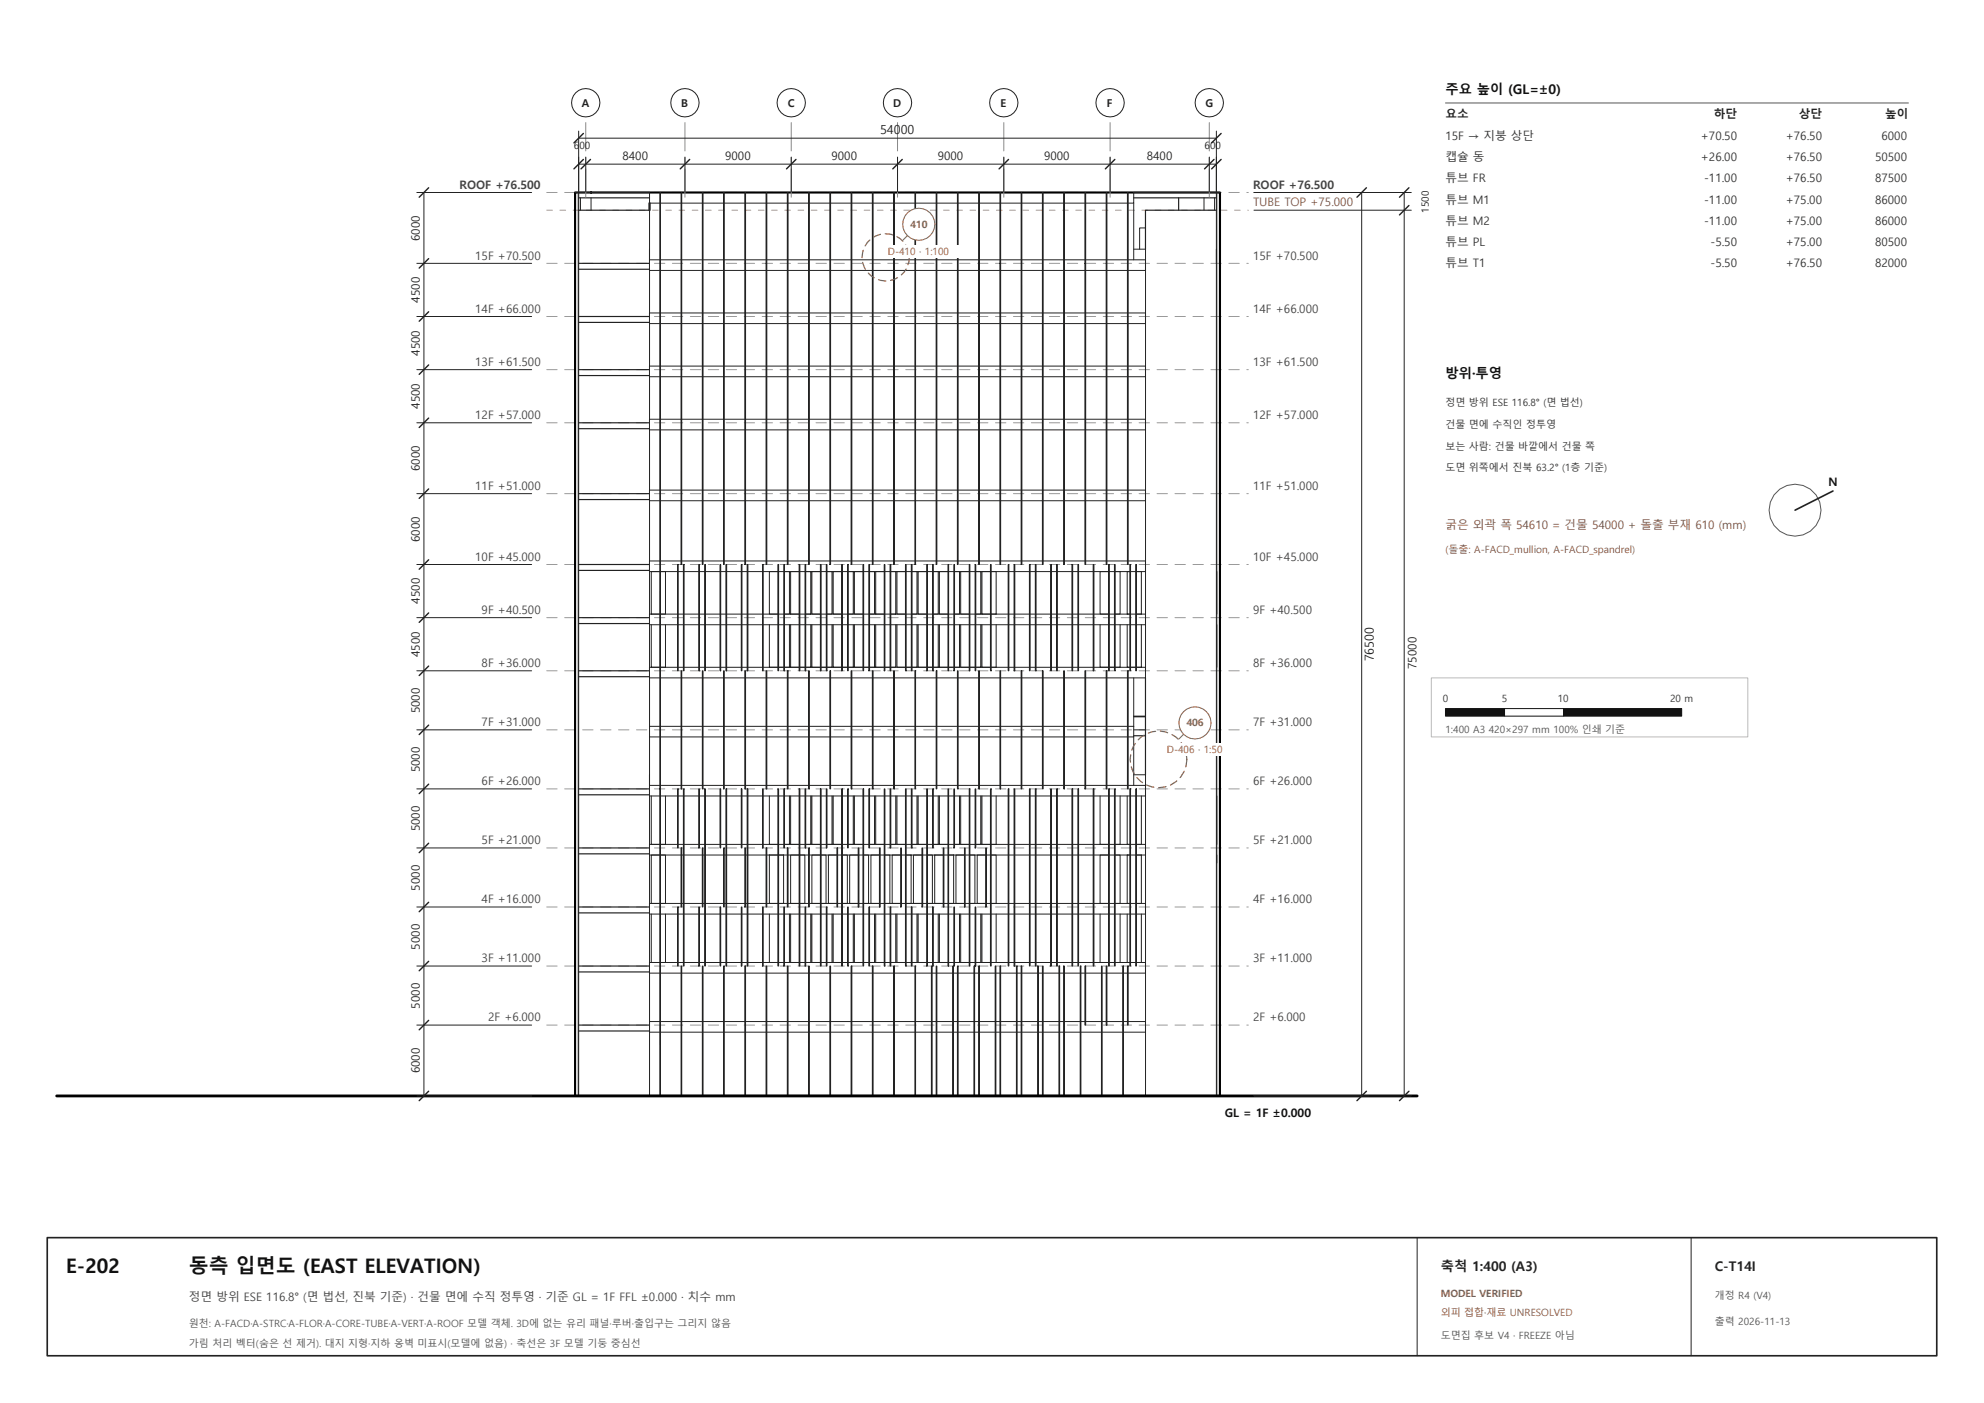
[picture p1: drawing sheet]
<svg xmlns="http://www.w3.org/2000/svg" width="420mm" height="297mm" viewBox="0 0 420 297" stroke-linecap="round" stroke-linejoin="round" font-family="sans-serif">
<g fill="none" stroke="#999" stroke-width=".21" stroke-dasharray="2.2 1.6">
<path d="M115.7 55.7h148.6M115.7 40.8h148.6M115.7 78.3h148.6M115.7 67h148.6M115.7 89.5h148.6M115.7 119.5h148.6M115.7 104.5h148.6M115.7 130.7h148.6M115.7 154.5h148.6M115.7 142h148.6M115.7 179.5h148.6M115.7 167h148.6"/>
<path d="M115.7 192h148.6M115.7 217h148.6M115.7 204.5h148.6"/>
</g>
<path d="M115.7 44.5h148.6" fill="none" stroke="#b88" stroke-width=".21" stroke-dasharray="1.2 1.6"/>
<path d="M121.7 40.8h136.6l-.1 191.2h-136.5zM137.5 43v1.5" fill="none" stroke="#000" stroke-width=".45"/>
<g fill="none" stroke="#222" stroke-width=".25">
<path d="M122.5 57h15M122.5 55.7h15M122.5 44.5h15M122.5 41.9h15M122.5 40.8h15M240 41.9h17.5M240 40.8h17.5M249.5 41.9v2.6M257.5 44.5h-15v8.2M122.5 79.5h15M122.5 78.3h15M122.5 68.3h15"/>
<path d="M122.5 67h15M122.5 89.5h15M122.5 90.7h15M122.5 119.5h15M122.5 105.8h15M122.5 104.5h15M122.5 120.8h15M122.5 132h15M122.5 130.7h15M122.5 143.2h15M122.5 142h15M240 155.7h2.5"/>
<path d="M242.5 143.5v20.5M122.5 179.5h15M122.5 168.3h15M122.5 167h15M122.5 193.3h15M122.5 192h15M122.5 180.8h15M122.5 205.7h15M122.5 204.5h15M122.5 217h15M122.5 218.2h15"/>
</g>
<g fill="none" stroke="#222" stroke-width=".21">
<path d="M121.7 40.8h.7v191.2M122.4 40.8l.1 191.2M122.9 41.9v2.6M125.1 41.9v2.6M137.5 57.3h2.2M137.5 52.7h.1M137.5 40.8v2.2h2.2M137.5 43v12M137.5 57.3v9M139.7 55h-2.2v2.3M139.8 57.3h4.4M139.8 55h4.4"/>
<path d="M139.8 43h4.4M144.2 40.8h.1v78.7h-.1zM144.3 57.3h4.4M144.3 55h4.4M144.3 43h4.4M148.7 40.8h.1v78.7h-.1zM148.8 57.3h4.4M148.8 55h4.4M148.8 43h4.4M153.2 40.8h.1v78.7h-.1zM153.3 57.3h4.4M153.3 55h4.4"/>
<path d="M153.3 43h4.4M157.7 40.8h.1v78.7h-.1zM157.8 57.3h4.4M157.8 55h4.4M157.8 43h4.4M162.2 40.8h.1v78.7h-.1zM162.3 57.3h4.4M162.3 55h4.4M162.3 43h4.4M166.7 40.8h.1v78.7h-.1zM166.8 57.3h4.4M166.8 55h4.4"/>
<path d="M166.8 43h4.4M171.2 40.8h.1v78.7h-.1zM171.3 57.3h4.4M171.3 55h4.4M171.3 43h4.4M175.7 40.8h.1v78.7h-.1zM175.8 57.3h4.4M175.8 55h4.4M175.8 43h4.4M180.2 40.8h.1v78.7h-.1zM180.3 57.3h4.4M180.3 55h4.4"/>
<path d="M180.3 43h4.4M184.7 40.8h.1v78.7h-.1zM184.8 57.3h4.4M184.8 55h4.4M184.8 43h4.4M189.2 40.8h.1v78.7h-.1zM189.3 57.3h4.4M189.3 55h4.4M189.3 43h4.4M193.7 40.8h.1v78.7h-.1zM193.8 57.3h4.4M193.8 55h4.4"/>
<path d="M193.8 43h4.4M198.2 40.8h.1v78.7h-.1zM198.3 57.3h4.4M198.3 55h4.4M198.3 43h4.4M202.7 40.8h.1v78.7h-.1zM202.8 57.3h4.4M202.8 55h4.4M202.8 43h4.4M207.2 40.8h.1v78.7h-.1zM207.3 57.3h4.4M207.3 55h4.4"/>
<path d="M207.3 43h4.4M211.7 40.8h.1v78.7h-.1zM211.8 57.3h4.4M211.8 55h4.4M211.8 43h4.4M216.2 40.8h.1v78.7h-.1zM216.3 57.3h4.4M216.3 55h4.4M216.3 43h4.4M220.7 40.8h.1v78.7h-.1zM220.8 57.3h4.4M220.8 55h4.4"/>
<path d="M220.8 43h4.4M225.2 40.8h.1v78.7h-.1zM225.3 57.3h4.4M225.3 55h4.4M225.3 43h4.4M229.7 40.8h.1v78.7h-.1zM229.8 57.3h4.4M229.8 55h4.4M229.8 43h4.4M234.2 40.8h.1v78.7h-.1zM234.3 57.3h4.4M234.3 55h4.4"/>
<path d="M234.3 43h4.4M238.7 40.8h.1v78.7h-.1zM238.8 55h3.7v2.3h-3.7M240 40.8v2.2h-1.2M240 52.7h2.5v3M240 43v12M242.5 48.3h-1.2v4.4M242.5 55.7h.1M242.5 55.7v86.3M254.9 41.9v2.6M257.1 41.9v2.6M257.5 40.8v191.2"/>
<path d="M258.3 40.8h-.7v191.2M137.5 79.7h2.2M137.5 68.5h2.2M137.5 68.5v9M137.5 79.7v9M139.7 77.5h-2.2v2.2M139.7 66.3h-2.2v2.2M139.8 79.7h4.4M139.8 77.5h4.4M139.8 68.5h4.4M139.8 66.3h4.4M144.3 79.7h4.4"/>
<path d="M144.3 77.5h4.4M144.3 68.5h4.4M144.3 66.3h4.4M148.8 79.7h4.4M148.8 77.5h4.4M148.8 68.5h4.4M148.8 66.3h4.4M153.3 79.7h4.4M153.3 77.5h4.4M153.3 68.5h4.4M153.3 66.3h4.4M157.8 79.7h4.4"/>
<path d="M157.8 77.5h4.4M157.8 68.5h4.4M157.8 66.3h4.4M162.3 79.7h4.4M162.3 77.5h4.4M162.3 68.5h4.4M162.3 66.3h4.4M166.8 79.7h4.4M166.8 77.5h4.4M166.8 68.5h4.4M166.8 66.3h4.4M171.3 79.7h4.4"/>
<path d="M171.3 77.5h4.4M171.3 68.5h4.4M171.3 66.3h4.4M175.8 79.7h4.4M175.8 77.5h4.4M175.8 68.5h4.4M175.8 66.3h4.4M180.3 79.7h4.4M180.3 77.5h4.4M180.3 68.5h4.4M180.3 66.3h4.4M184.8 79.7h4.4"/>
<path d="M184.8 77.5h4.4M184.8 68.5h4.4M184.8 66.3h4.4M189.3 79.7h4.4M189.3 77.5h4.4M189.3 68.5h4.4M189.3 66.3h4.4M193.8 79.7h4.4M193.8 77.5h4.4M193.8 68.5h4.4M193.8 66.3h4.4M198.3 79.7h4.4"/>
<path d="M198.3 77.5h4.4M198.3 68.5h4.4M198.3 66.3h4.4M202.8 79.7h4.4M202.8 77.5h4.4M202.8 68.5h4.4M202.8 66.3h4.4M207.3 79.7h4.4M207.3 77.5h4.4M207.3 68.5h4.4M207.3 66.3h4.4M211.8 79.7h4.4"/>
<path d="M211.8 77.5h4.4M211.8 68.5h4.4M211.8 66.3h4.4M216.3 66.3h4.4M216.3 79.7h4.4M216.3 77.5h4.4M216.3 68.5h4.4M220.8 79.7h4.4M220.8 77.5h4.4M220.8 68.5h4.4M220.8 66.3h4.4M225.3 79.7h4.4"/>
<path d="M225.3 77.5h4.4M225.3 68.5h4.4M225.3 66.3h4.4M229.8 79.7h4.4M229.8 77.5h4.4M229.8 68.5h4.4M229.8 66.3h4.4M234.3 79.7h4.4M234.3 77.5h4.4M234.3 68.5h4.4M234.3 66.3h4.4M238.8 77.5h3.7v2.2h-3.7"/>
<path d="M238.8 66.3h3.7v2.2h-3.7M137.5 91h2.2M137.5 91v12.7M139.7 88.7h-2.2v2.3M139.8 91h4.4M139.8 88.7h4.4M144.3 91h4.4M144.3 88.7h4.4M148.8 91h4.4M148.8 88.7h4.4M153.3 91h4.4M153.3 88.7h4.4"/>
<path d="M157.8 91h4.4M157.8 88.7h4.4M162.3 91h4.4M162.3 88.7h4.4M166.8 91h4.4M166.8 88.7h4.4M171.3 91h4.4M171.3 88.7h4.4M175.8 91h4.4M175.8 88.7h4.4M180.3 91h4.4M180.3 88.7h4.4"/>
<path d="M184.8 91h4.4M184.8 88.7h4.4M189.3 91h4.4M189.3 88.7h4.4M193.8 91h4.4M193.8 88.7h4.4M198.3 91h4.4M198.3 88.7h4.4M202.8 91h4.4M202.8 88.7h4.4M207.3 91h4.4M207.3 88.7h4.4"/>
<path d="M211.8 91h4.4M211.8 88.7h4.4M216.3 91h4.4M216.3 88.7h4.4M220.8 91h4.4M220.8 88.7h4.4M225.3 91h4.4M225.3 88.7h4.4M229.8 91h4.4M229.8 88.7h4.4M234.3 91h4.4M234.3 88.7h4.4"/>
<path d="M238.8 88.7h3.7v2.3h-3.7M137.5 118.7v2.3h2.2h-1.8v9M137.5 103.7v2.3h2.2M137.5 118.7h2.2M137.5 103.7h2.2M137.5 106v12.7M139.8 118.7h4.4M139.8 103.7h4.4M139.8 106h4.4M143.4 119.5h.2v22.5h-.2zM144.3 118.7h4.4M144.3 103.7h4.4"/>
<path d="M144.3 106h4.4M144.7 119.5h.1v22.5h-.1zM147.9 119.5h.2v22.5h-.2zM148.8 118.7h4.4M148.8 103.7h4.4M148.8 106h4.4M149.2 119.5h.1v22.5h-.1zM152.4 119.5h.2v22.5h-.2zM153.3 118.7h4.4M153.3 103.7h4.4M153.3 106h4.4M153.7 119.5h.1v22.5h-.1z"/>
<path d="M156.9 119.5h.2v22.5h-.2zM157.8 118.7h4.4M157.8 103.7h4.4M157.8 106h4.4M158.2 119.5h.1v22.5h-.1zM161.4 119.5h.2v22.5h-.2zM162.3 118.7h4.4M162.3 103.7h4.4M162.3 106h4.4M164.7 119.5h.1v22.5h-.1zM165.9 119.5h.2v22.5h-.2zM166.8 118.7h4.4"/>
<path d="M166.8 103.7h4.4M166.8 106h4.4M169.2 119.5h.1v22.5h-.1zM170.4 119.5h.2v22.5h-.2zM171.3 118.7h4.4M171.3 103.7h4.4M171.3 106h4.4M173.7 119.5h.1v22.5h-.1zM174.9 119.5h.2v22.5h-.2zM175.8 118.7h4.4M175.8 103.7h4.4M175.8 106h4.4"/>
<path d="M178.2 119.5h.1v22.5h-.1zM179.4 119.5h.2v22.5h-.2zM180.3 118.7h4.4M180.3 103.7h4.4M180.3 106h4.4M182.7 119.5h.1v22.5h-.1zM183.9 119.5h.2v22.5h-.2zM184.8 118.7h4.4M184.8 103.7h4.4M184.8 106h4.4M187.2 119.5h.1v22.5h-.1zM188.4 119.5h.2v22.5h-.2z"/>
<path d="M189.3 118.7h4.4M189.3 103.7h4.4M189.3 106h4.4M191.7 119.5h.1v22.5h-.1zM192.9 119.5h.2v22.5h-.2zM193.8 118.7h4.4M193.8 103.7h4.4M193.8 106h4.4M196.2 119.5h.1v22.5h-.1zM197.4 119.5h.2v22.5h-.2zM198.3 118.7h4.4M198.3 103.7h4.4"/>
<path d="M198.3 106h4.4M200.7 119.5h.1v22.5h-.1zM201.9 119.5h.2v22.5h-.2zM202.8 118.7h4.4M202.8 103.7h4.4M202.8 106h4.4M205.2 119.5h.1v22.5h-.1zM206.4 119.5h.2v22.5h-.2zM207.3 118.7h4.4M207.3 103.7h4.4M207.3 106h4.4M209.7 119.5h.1v22.5h-.1z"/>
<path d="M211.8 118.7h4.4M211.8 103.7h4.4M211.8 106h4.4M213.4 119.5h.2v22.5h-.2zM214.7 119.5h.1v22.5h-.1zM216.3 118.7h4.4M216.3 103.7h4.4M216.3 106h4.4M217.9 119.5h.2v22.5h-.2zM219.2 119.5h.1v22.5h-.1zM220.8 118.7h4.4M220.8 103.7h4.4"/>
<path d="M220.8 106h4.4M222.4 119.5h.2v22.5h-.2zM223.7 119.5h.1v22.5h-.1zM225.3 118.7h4.4M225.3 103.7h4.4M225.3 106h4.4M226.9 119.5h.2v22.5h-.2zM228.2 119.5h.1v22.5h-.1zM229.8 118.7h4.4M229.8 103.7h4.4M229.8 106h4.4M231.4 119.5h.2v22.5h-.2z"/>
<path d="M234.3 118.7h4.4M234.3 103.7h4.4M234.3 106h4.4M234.7 119.5h.1v22.5h-.1zM235.9 119.5h.2v22.5h-.2zM238.8 118.7h3.7v2.3h-1.9h1v9M238.8 103.7h3.7v2.3h-3.7M239.2 119.5h.1v22.5h-.1zM240.4 119.5h.2v22.5h-.2zM137.5 130v2.3h2.2M137.5 130h2.2M137.5 121v9"/>
<path d="M137.5 132.3v9M137.9 132.3v9M139.8 132.3h3.6M140.9 132.3v9M143.4 121h-3.6h1.1v9h-1.1h3.6M143.6 121h1.1M143.6 130h1.1M143.6 132.3h1.1M144.8 121h3.1M144.8 130h3.1M144.8 132.3h3.1M148.1 121h1.1"/>
<path d="M148.1 130h1.1M148.1 132.3h1.1M149.3 121h3.1M149.3 130h3.1M149.3 132.3h3.1M152.6 121h1.1M152.6 130h1.1M152.6 132.3h1.1M153.8 121h3.1M153.8 130h3.1M153.8 132.3h3.1M157.1 121h1.1"/>
<path d="M157.1 130h1.1M157.1 132.3h1.1M158.3 121h3.1M158.3 130h3.1M158.3 132.3h3.1M161.6 121h3.1M161.6 132.3h3.1M162.9 121v9h1.8h-3.1M162.9 132.3v9M164.8 121h1.1M164.8 130h1.1M164.8 132.3h1.1"/>
<path d="M166.1 121h3.1h-1.8v9M166.1 132.3h3.1M167.1 121v9h-1h3.1M167.1 132.3v9M167.4 132.3v9M169.3 121h1.1M169.3 130h1.1M169.3 132.3h1.1M170.6 132.3h3.1M171.6 132.3v9M171.9 121v9h1.8h-3.1M171.9 132.3v9"/>
<path d="M173.7 121h-3.1h1v9M173.8 121h1.1M173.8 130h1.1M173.8 132.3h1.1M175.1 121h3.1M175.1 132.3h3.1M176.1 121v9h-1h3.1h-1.8v-9M176.1 132.3v9M176.4 132.3v9M178.3 121h1.1M178.3 130h1.1M178.3 132.3h1.1"/>
<path d="M179.6 121h3.1M179.6 132.3h3.1M180.6 121v9h-1h3.1h-1.8v-9M180.6 132.3v9M180.9 132.3v9h1.8h-3.1M182.8 121h1.1M182.8 130h1.1M182.8 132.3h1.1M184.1 121h3.1h-1.8v9M184.1 132.3h3.1M185.1 121v9h-1h3.1M185.1 132.3v9"/>
<path d="M185.4 132.3v9M187.3 121h1.1M187.3 130h1.1M187.3 132.3h1.1M188.6 132.3h3.1M189.6 132.3v9h-1h3.1h-1.8v-9M189.9 121v9h1.8h-3.1M191.7 121h-3.1h1v9M191.8 121h1.1M191.8 130h1.1M191.8 132.3h1.1M193.1 121h3.1"/>
<path d="M193.1 132.3h3.1M194.1 121v9h-1h3.1h-1.8v-9M194.1 132.3v9M194.4 132.3v9h1.8h-3.1M196.3 121h1.1M196.3 130h1.1M196.3 132.3h1.1M197.6 121h3.1h-1.8v9h1.8h-3.1h1v-9M197.6 132.3h3.1M198.6 132.3v9M198.9 132.3v9M200.8 121h1.1"/>
<path d="M200.8 130h1.1M200.8 132.3h1.1M202.1 121h3.1h-1.8v9h1.8h-3.1h1v-9M202.1 132.3h3.1M203.1 132.3v9M203.4 132.3v9h1.8h-3.1M205.3 121h1.1M205.3 130h1.1M205.3 132.3h1.1M206.6 121h3.1h-1.8v9M206.6 132.3h3.1M207.6 121v9h-1h3.1"/>
<path d="M207.6 132.3v9M207.9 132.3v9M209.8 130h3.6M209.8 132.3h3.6M210.9 132.3v9M213.4 121h-3.6h1.1v9M213.6 121h1.1M213.6 130h1.1M213.6 132.3h1.1M214.8 121h3.1M214.8 130h3.1M214.8 132.3h3.1"/>
<path d="M218.1 121h1.1M218.1 130h1.1M218.1 132.3h1.1M219.3 121h3.1M219.3 130h3.1M219.3 132.3h3.1M222.6 121h1.1M222.6 130h1.1M222.6 132.3h1.1M223.8 121h3.1M223.8 130h3.1M223.8 132.3h3.1"/>
<path d="M227.1 121h1.1M227.1 130h1.1M227.1 132.3h1.1M228.3 121h3.1M228.3 130h3.1M228.3 132.3h3.1M231.6 121h3.1h-1.8v9h1.8h-3.1M231.6 132.3h3.1M232.9 132.3v9M234.8 121h1.1M234.8 130h1.1M234.8 132.3h1.1"/>
<path d="M236.1 121h3.1h-.6v9M236.1 132.3h3.1M237.1 121v9h-1h3.1M237.1 132.3v9M238.6 132.3v9M239.3 121h1.1M239.3 130h1.1M239.3 132.3h1.1M240.6 130h1.9v2.3h-1.9M241.6 132.3v9h-1h1.9v2.2h-3.7M257.6 121v9M257.6 132.3v9"/>
<path d="M137.5 141.3v2.2h2.2M137.5 141.3h2.2M137.5 153.8v2.2h2.2M137.5 153.8h2.2M137.5 143.5v10.3M137.5 156v10.3M139.8 153.8h4.4M139.8 156h4.4M139.8 141.3h3.6M139.8 143.5h4.4M143.6 141.3h1.1M144.2 142h.1v25h-.1z"/>
<path d="M144.3 153.8h4.4M144.3 156h4.4M144.3 143.5h4.4M144.8 141.3h3.1M148.1 141.3h1.1M148.7 142h.1v25h-.1zM148.8 153.8h4.4M148.8 156h4.4M148.8 143.5h4.4M149.3 141.3h3.1M152.6 141.3h1.1M153.2 142h.1v25h-.1z"/>
<path d="M153.3 153.8h4.4M153.3 156h4.4M153.3 143.5h4.4M153.8 141.3h3.1M157.1 141.3h1.1M157.7 142h.1v25h-.1zM157.8 153.8h4.4M157.8 156h4.4M157.8 143.5h4.4M158.3 141.3h3.1M161.6 141.3h3.1M162.2 142h.1v25h-.1z"/>
<path d="M162.3 153.8h4.4M162.3 156h4.4M162.3 143.5h4.4M164.8 141.3h1.1M166.1 141.3h3.1M166.7 142h.1v25h-.1zM166.8 153.8h4.4M166.8 156h4.4M166.8 143.5h4.4M169.3 141.3h1.1M170.6 141.3h3.1M171.2 142h.1v25h-.1z"/>
<path d="M171.3 153.8h4.4M171.3 156h4.4M171.3 143.5h4.4M173.8 141.3h1.1M175.1 141.3h3.1M175.7 142h.1v25h-.1zM175.8 153.8h4.4M175.8 156h4.4M175.8 143.5h4.4M178.3 141.3h1.1M180.2 142h.1v25h-.1zM180.3 153.8h4.4"/>
<path d="M180.3 156h4.4M180.3 143.5h4.4M182.8 141.3h1.1M184.1 141.3h3.1M184.7 142h.1v25h-.1zM184.8 153.8h4.4M184.8 156h4.4M184.8 143.5h4.4M187.3 141.3h1.1M189.2 142h.1v25h-.1zM189.3 153.8h4.4M189.3 156h4.4"/>
<path d="M189.3 143.5h4.4M191.8 141.3h1.1M193.7 142h.1v25h-.1zM193.8 153.8h4.4M193.8 156h4.4M193.8 143.5h4.4M196.3 141.3h1.1M197.6 141.3h3.1M198.2 142h.1v25h-.1zM198.3 153.8h4.4M198.3 156h4.4M198.3 143.5h4.4"/>
<path d="M200.8 141.3h1.1M202.7 142h.1v25h-.1zM202.8 153.8h4.4M202.8 156h4.4M202.8 143.5h4.4M205.3 141.3h1.1M206.6 141.3h3.1M207.2 142h.1v25h-.1zM207.3 153.8h4.4M207.3 156h4.4M207.3 143.5h4.4M209.8 141.3h3.6"/>
<path d="M211.7 142h.1v25h-.1zM211.8 153.8h4.4M211.8 156h4.4M211.8 143.5h4.4M213.6 141.3h1.1M214.8 141.3h3.1M216.2 142h.1v25h-.1zM216.3 153.8h4.4M216.3 156h4.4M216.3 143.5h4.4M218.1 141.3h1.1M219.3 141.3h3.1"/>
<path d="M220.7 142h.1v25h-.1zM220.8 153.8h4.4M220.8 156h4.4M220.8 143.5h4.4M222.6 141.3h1.1M223.8 141.3h3.1M225.2 142h.1v25h-.1zM225.3 153.8h4.4M225.3 156h4.4M225.3 143.5h4.4M227.1 141.3h1.1M228.3 141.3h3.1"/>
<path d="M229.7 142h.1v25h-.1zM229.8 153.8h4.4M229.8 156h4.4M229.8 143.5h4.4M231.6 141.3h3.1M234.2 142h.1v25h-.1zM234.3 153.8h4.4M234.3 156h4.4M234.3 143.5h4.4M234.8 141.3h1.1M236.1 141.3h3.1M238.7 142h.1v25h-.1z"/>
<path d="M238.8 153.8h1.2M239.3 141.3h1.1M240 153.8v2.2h-1.2M240 143.5v10.3M240 156v10.3M240 151.7h2.5M240 151.6h2.5M240 154.5h2.5M137.5 178.7v2.3h2.2h-1.8v10.2M137.5 168.5h2.2M137.5 178.7h2.2M137.5 164h.1"/>
<path d="M137.5 168.5v10.2M137.9 168.5v10.2M139.7 166.3h-2.2v2.2M139.8 168.5h3.6M139.8 166.3h4.4M139.8 178.7h3.6M140.9 168.5v10.2M143.4 167h.2v12.5h-.2zM143.6 168.5h1.1M143.6 178.7h1.1M144.2 179.5h.1v12.5h-.1zM144.3 166.3h4.4"/>
<path d="M144.7 167h.1v37.5h-.1zM144.8 168.5h3.1M144.8 178.7h3.1M147.9 167h.2v12.5h-.2zM148.1 168.5h1.1M148.1 178.7h1.1M148.7 179.5h.1v12.5h-.1zM148.8 166.3h4.4M149.2 167h.1v37.5h-.1zM149.3 168.5h3.1M149.3 178.7h3.1M152.4 167h.2v12.5h-.2z"/>
<path d="M152.6 168.5h1.1M152.6 178.7h1.1M153.2 179.5h.1v12.5h-.1zM153.3 166.3h4.4M153.7 167h.1v37.5h-.1zM153.8 168.5h3.1M153.8 178.7h3.1M156.9 167h.2v12.5h-.2zM157.1 168.5h1.1M157.1 178.7h1.1M157.7 179.5h.1v12.5h-.1zM157.8 166.3h4.4"/>
<path d="M158.2 167h.1v37.5h-.1zM158.3 168.5h3.1M158.3 178.7h3.1M161.4 167h.2v12.5h-.2zM161.6 168.5h3.1M161.6 178.7h3.1M162.2 179.5h.1v12.5h-.1zM162.3 166.3h4.4M162.9 168.5v10.2M164.7 167h.1v37.5h-.1zM164.8 168.5h1.1M164.8 178.7h1.1"/>
<path d="M165.9 167h.2v12.5h-.2zM166.1 168.5h3.1M166.1 178.7h3.1M166.7 179.5h.1v12.5h-.1zM166.8 166.3h4.4M167.1 168.5v10.2M167.4 168.5v10.2M169.2 167h.1v37.5h-.1zM169.3 168.5h1.1M169.3 178.7h1.1M170.4 167h.2v12.5h-.2zM170.6 168.5h3.1"/>
<path d="M170.6 178.7h3.1M171.2 179.5h.1v12.5h-.1zM171.3 166.3h4.4M171.6 168.5v10.2M171.9 168.5v10.2M173.7 167h.1v37.5h-.1zM173.8 168.5h1.1M173.8 178.7h1.1M174.9 167h.2v12.5h-.2zM175.1 168.5h3.1M175.1 178.7h3.1M175.8 166.3h4.4"/>
<path d="M176.1 168.5v10.2M176.4 168.5v10.2M177.2 179.5h.1v12.5h-.1zM178.2 167h.1v37.5h-.1zM178.3 168.5h1.1M178.3 178.7h1.1M179.4 167h.2v12.5h-.2zM179.6 168.5h3.1M179.6 178.7h3.1M180.3 166.3h4.4M180.6 168.5v10.2M180.9 168.5v10.2"/>
<path d="M181.7 179.5h.1v12.5h-.1zM182.7 167h.1v37.5h-.1zM182.8 168.5h1.1M182.8 178.7h1.1M183.9 167h.2v12.5h-.2zM184.1 168.5h3.1M184.8 166.3h4.4M185.1 168.5v10.2M185.4 168.5v10.2h1.8h-3.1M186.2 179.5h.1v12.5h-.1zM187.2 167h.1v37.5h-.1zM187.3 168.5h1.1"/>
<path d="M187.3 178.7h1.1M188.4 167h.2v12.5h-.2zM188.6 168.5h3.1M189.3 166.3h4.4M189.6 168.5v10.2M189.9 168.5v10.2h1.8h-3.1M190.7 179.5h.1v12.5h-.1zM191.7 167h.1v37.5h-.1zM191.8 168.5h1.1M191.8 178.7h1.1M192.9 167h.2v12.5h-.2zM193.1 168.5h3.1"/>
<path d="M193.1 178.7h3.1M193.8 166.3h4.4M194.1 168.5v10.2M194.4 168.5v10.2M195.2 179.5h.1v12.5h-.1zM196.2 167h.1v37.5h-.1zM196.3 168.5h1.1M196.3 178.7h1.1M197.4 167h.2v12.5h-.2zM197.6 168.5h3.1M197.6 178.7h3.1M198.3 166.3h4.4"/>
<path d="M198.6 168.5v10.2M198.9 168.5v10.2M199.7 179.5h.1v12.5h-.1zM200.7 167h.1v37.5h-.1zM200.8 168.5h1.1M200.8 178.7h1.1M201.9 167h.2v12.5h-.2zM202.1 168.5h3.1M202.8 166.3h4.4M203.1 168.5v10.2h-1h3.1h-1.8v-10.2M204.2 179.5h.1v12.5h-.1zM205.2 167h.1v37.5h-.1z"/>
<path d="M205.3 168.5h1.1M205.3 178.7h1.1M206.4 167h.2v12.5h-.2zM206.6 168.5h3.1M206.6 178.7h3.1M207.3 166.3h4.4M207.6 168.5v10.2M207.9 168.5v10.2M208.7 179.5h.1v12.5h-.1zM209.7 167h.1v37.5h-.1zM209.8 168.5h3.6M209.8 178.7h3.6"/>
<path d="M210.9 168.5v10.2M211.8 166.3h4.4M213.4 167h.2v37.5h-.2zM213.6 168.5h1.1M213.6 178.7h1.1M214.7 167h.1v37.5h-.1zM214.8 168.5h3.1M214.8 178.7h3.1M216.3 166.3h4.4M217.9 167h.2v37.5h-.2zM218.1 168.5h1.1M218.1 178.7h1.1"/>
<path d="M219.2 167h.1v37.5h-.1zM219.3 168.5h3.1M219.3 178.7h3.1M220.8 166.3h4.4M222.4 167h.2v37.5h-.2zM222.6 168.5h1.1M222.6 178.7h1.1M223.7 167h.1v37.5h-.1zM223.8 168.5h3.1M223.8 178.7h3.1M225.3 166.3h4.4M226.9 167h.2v37.5h-.2z"/>
<path d="M227.1 168.5h1.1M227.1 178.7h1.1M228.2 167h.1v37.5h-.1zM228.3 168.5h3.1M228.3 178.7h3.1M229.8 166.3h4.4M231.4 167h.2v37.5h-.2zM231.6 168.5h3.1M231.6 178.7h3.1M232.9 168.5v10.2M234.3 166.3h4.4M234.7 167h.1v37.5h-.1z"/>
<path d="M234.8 168.5h1.1M234.8 178.7h1.1M235.9 167h.2v37.5h-.2zM236.1 168.5h3.1M236.1 178.7h3.1M237.1 168.5v10.2M238.6 168.5v10.2M238.8 166.3h3.7v2.2h-1.9M239.2 167h.1v37.5h-.1zM239.3 168.5h1.1M239.3 178.7h1.1M240 164h2.5v68"/>
<path d="M240.4 167h.2v37.5h-.2zM241.6 168.5v10.2h-1h1.9v2.3h-1.9h1v10.2h-1h1.9v2.3h-1.9M242.5 167h.1M257.6 168.5v10.2M137.5 191.2v2.3h2.2M137.5 191.2h2.2M137.5 181v10.2M137.5 193.5v10.2M137.9 193.5v10.2h1.8h-2.2v2.3M139.8 193.5h3.6M140.9 193.5v10.2h-1.1h3.6M143.4 192h.2v12.5h-.2z"/>
<path d="M143.6 193.5h1.1M144.2 181h-4.4h1.1v10.2h-1.1h4.4M144.3 191.2h.4M144.3 181h.4M144.8 191.2h3.9M144.8 193.5h3.1M144.8 181h3.9M147.9 192h.2v12.5h-.2zM148.1 193.5h1.1M148.8 191.2h.4M148.8 181h.4M149.3 191.2h3.9"/>
<path d="M149.3 193.5h3.1M149.3 181h3.9M152.4 192h.2v12.5h-.2zM152.6 193.5h1.1M153.3 191.2h.4M153.3 181h.4M153.8 191.2h3.9M153.8 193.5h3.1M153.8 181h3.9M156.9 192h.2v12.5h-.2zM157.1 193.5h1.1M157.8 191.2h.4"/>
<path d="M157.8 181h.4M158.3 191.2h3.9M158.3 193.5h3.1M158.3 181h3.9M161.4 192h.2v12.5h-.2zM161.6 193.5h3.1M162.3 181h2.4M162.9 193.5v10.2h1.8h-3.1M162.9 181v10.2h1.8h-2.4M164.8 193.5h1.1M164.8 181h1.9M165.9 181v10.2h-1.1h1.9"/>
<path d="M165.9 192h.2v12.5h-.2zM166.1 193.5h3.1M166.8 181h2.4h-1.8v10.2M166.8 191.2h2.4M167.1 193.5v10.2M167.4 193.5v10.2h1.8h-3.1M169.3 193.5h1.1M170.4 192h.2v12.5h-.2zM170.6 193.5h3.1M171.2 181h-1.9h1.1v10.2h-1.1h1.9M171.3 181h2.4h-1.8v10.2M171.3 191.2h2.4"/>
<path d="M171.6 193.5v10.2M171.9 193.5v10.2h1.8h-3.1M173.8 191.2h3.4M173.8 193.5h1.1M174.9 191.2v-10.2h-1.1h3.4h-1.8v10.2M174.9 192h.2v12.5h-.2zM175.1 193.5h3.1M176.1 193.5v10.2M176.4 193.5v10.2M177.3 191.2h.9M177.3 181h.9M178.3 191.2h3.4"/>
<path d="M178.3 193.5h1.1M179.4 191.2v-10.2h-1.1h3.4h-1.8v10.2M179.4 192h.2v12.5h-.2zM179.6 193.5h3.1M180.6 193.5v10.2M180.9 193.5v10.2h1.8h-3.1M181.8 191.2h.9M181.8 181h.9M182.8 191.2h3.4M182.8 193.5h1.1M183.9 191.2v-10.2h-1.1h3.4h-1.8v10.2M183.9 192h.2v12.5h-.2z"/>
<path d="M184.1 193.5h3.1M185.1 193.5v10.2M185.4 193.5v10.2h1.8h-3.1M186.3 191.2h.9M186.3 181h.9M187.3 191.2h3.4h-1.8v-10.2h1.8h-3.4h1.1v10.2M187.3 193.5h1.1M188.4 192h.2v12.5h-.2zM188.6 193.5h3.1M189.6 193.5v10.2M189.9 193.5v10.2M190.8 191.2h.9"/>
<path d="M190.8 181h.9M191.8 181h3.4h-1.8v10.2M191.8 193.5h1.1M192.9 181v10.2h-1.1h3.4M192.9 192h.2v12.5h-.2zM193.1 193.5h3.1M194.1 193.5v10.2M194.4 193.5v10.2M195.3 191.2h.9M195.3 181h.9M196.3 193.5h1.1M197.4 192h.2v12.5h-.2z"/>
<path d="M197.6 193.5h3.1M197.9 181v10.2h1.8h-3.4M198.6 193.5v10.2h-1h3.1M198.9 193.5v10.2M199.7 181h-3.4h1.1v10.2M199.8 191.2h.9M199.8 181h.9M200.8 181h3.4h-1.8v10.2M200.8 193.5h1.1M201.9 181v10.2h-1.1h3.4M201.9 192h.2v12.5h-.2zM202.1 193.5h3.1"/>
<path d="M203.1 193.5v10.2M203.4 193.5v10.2M204.3 191.2h.9M204.3 181h.9M205.3 193.5h1.1M206.4 192h.2v12.5h-.2zM206.6 193.5h3.1M206.9 191.2v-10.2h1.8h-3.4h1.1v10.2h-1.1h3.4M207.6 193.5v10.2M207.9 193.5v10.2M208.8 191.2h.9M208.8 181h.9"/>
<path d="M209.8 191.2h3.6M209.8 193.5h3.6M210.9 193.5v10.2M213.4 181h-3.6h1.1v10.2M213.6 191.2h1.1M213.6 193.5h1.1M213.6 181h1.1M214.8 191.2h3.1M214.8 193.5h3.1M214.8 181h3.1M218.1 191.2h1.1M218.1 193.5h1.1"/>
<path d="M218.1 181h1.1M219.3 191.2h3.1M219.3 193.5h3.1M219.3 181h3.1M222.6 191.2h1.1M222.6 193.5h1.1M222.6 181h1.1M223.8 191.2h3.1M223.8 193.5h3.1M223.8 181h3.1M227.1 191.2h1.1M227.1 193.5h1.1"/>
<path d="M227.1 181h1.1M228.3 191.2h3.1M228.3 193.5h3.1M228.3 181h3.1M231.6 181h3.1h-1.8v10.2M231.6 191.2h3.1M231.6 193.5h3.1M232.9 193.5v10.2M234.8 191.2h1.1M234.8 193.5h1.1M234.8 181h1.1M236.1 193.5h3.1"/>
<path d="M237.1 193.5v10.2h-1h3.1M238.6 181v10.2h.6h-3.1h1v-10.2h-1h3.1M238.6 193.5v10.2M239.3 191.2h1.1M239.3 193.5h1.1M239.3 181h1.1M241.6 193.5v10.2h-1h1.9v2.3h-3.7M257.6 181v1.7M137.5 206h2.2M137.5 218.5h2.2M137.5 206v10.2M137.5 218.5v13.5"/>
<path d="M139.7 216.2h-2.2v2.3M139.8 218.5h4.4M139.8 216.2h4.4M139.8 206h4.4M143.6 203.7h1.1M144.3 218.5h4.4M144.3 216.2h4.4M144.3 206h4.4M144.8 203.7h3.1M148.1 203.7h1.1M148.8 218.5h4.4M148.8 216.2h4.4"/>
<path d="M148.8 206h4.4M149.3 203.7h3.1M152.6 203.7h1.1M153.3 218.5h4.4M153.3 216.2h4.4M153.3 206h4.4M153.8 203.7h3.1M157.1 203.7h1.1M157.8 218.5h4.4M157.8 216.2h4.4M157.8 206h4.4M158.3 203.7h3.1"/>
<path d="M162.3 218.5h4.4M162.3 216.2h4.4M162.3 206h4.4M164.8 203.7h1.1M166.8 218.5h4.4M166.8 216.2h4.4M166.8 206h4.4M169.3 203.7h1.1M171.3 218.5h4.4M171.3 216.2h4.4M171.3 206h4.4M173.8 203.7h1.1"/>
<path d="M175.1 203.7h3.1M175.8 218.5h4.4M175.8 216.2h4.4M175.8 206h4.4M178.3 203.7h1.1M180.3 218.5h4.4M180.3 216.2h4.4M180.3 206h4.4M182.8 203.7h1.1M184.8 218.5h4.4M184.8 216.2h4.4M184.8 206h4.4"/>
<path d="M187.3 203.7h1.1M188.6 203.7h3.1M189.3 218.5h4.4M189.3 216.2h4.4M189.3 206h4.4M191.8 203.7h1.1M193.1 203.7h3.1M193.8 218.5h3.4M193.8 216.2h3.4M193.8 206h3.4M196.3 203.7h1.1M197.3 218.5h.9"/>
<path d="M197.3 216.2h.9M197.3 206h.9M198.3 218.5h3.4M198.3 216.2h3.4M198.3 206h3.4M200.8 203.7h1.1M201.8 218.5h.9M201.8 216.2h.9M201.8 206h.9M202.1 203.7h3.1M202.8 218.5h3.4M202.8 216.2h3.4"/>
<path d="M202.8 206h3.4M205.3 203.7h1.1M206.3 218.5h.9M206.3 216.2h.9M206.3 206h.9M206.6 203.7h3.1M207.3 218.5h3.4M207.3 216.2h3.4M207.3 206h3.4M209.8 203.7h3.6M210.8 218.5h.9M210.8 216.2h.9"/>
<path d="M210.8 206h.9M211.8 218.5h3.4M211.8 216.2h3.4M211.8 206h3.4M213.6 203.7h1.1M214.8 203.7h3.1M215.3 218.5h.9M215.3 216.2h.9M215.3 206h.9M216.3 218.5h3.4M216.3 216.2h3.4M216.3 206h3.4"/>
<path d="M218.1 203.7h1.1M219.3 203.7h3.1M219.8 218.5h.9M219.8 216.2h.9M219.8 206h.9M220.8 218.5h3.4M220.8 216.2h3.4M220.8 206h3.4M222.6 203.7h1.1M223.8 203.7h3.1M224.3 218.5h.9M224.3 216.2h.9"/>
<path d="M224.3 206h.9M225.3 218.5h3.4M225.3 216.2h3.4M225.3 206h3.4M227.1 203.7h1.1M228.3 203.7h3.1M228.8 218.5h4.4M228.8 216.2h.9M228.8 206h.9M229.7 204.5h.1v12.5h-.1zM229.8 216.2h3.4M229.8 206h3.4"/>
<path d="M231.6 203.7h3.1M233.3 218.5h4.4M233.3 216.2h.9M233.3 206h.9M234.2 204.5h.1v12.5h-.1zM234.3 216.2h3.4M234.3 206h3.4M234.8 203.7h1.1M237.8 216.2h.9M237.8 206h.9M238.7 204.5h.1v12.5h-.1zM238.8 216.2h3.7v2.3h-4.7"/>
<path d="M239.3 203.7h1.1M139.7 232v-191.2h.1v191.2M144.2 232v-27.5h.1v27.5M148.7 232v-27.5h.1v27.5M153.2 232v-27.5h.1v27.5M157.7 232v-27.5h.1v27.5M162.2 232v-27.5h.1v27.5M166.7 232v-27.5h.1v27.5M171.2 232v-27.5h.1v27.5M175.7 232v-27.5h.1v27.5M180.2 232v-27.5h.1v27.5M184.7 232v-27.5h.1v27.5"/>
<path d="M189.2 232v-27.5h.1v27.5M193.7 232v-27.5h.1v27.5M197.2 232v-27.5h.1v27.5M198.2 232v-27.5h.1v27.5M201.7 232v-27.5h.1v27.5M202.7 232v-27.5h.1v27.5M206.2 232v-27.5h.1v27.5M207.2 232v-27.5h.1v27.5M210.7 232v-27.5h.1v27.5M211.7 232v-27.5h.1v27.5M215.2 232v-27.5h.1v27.5M216.2 232v-27.5h.1v27.5"/>
<path d="M219.7 232v-27.5h.1v27.5M220.7 232v-27.5h.1v27.5M224.2 232v-27.5h.1v27.5M225.2 232v-27.5h.1v27.5M228.7 232v-27.5h.1v27.5M233.2 232v-27.5h.1v27.5M237.7 232v-27.5h.1v27.5"/>
</g>
<path d="M12 232h288" fill="none" stroke="#000" stroke-width=".6"/>
<path d="M124 41.8v-16.6" fill="none" stroke="#888" stroke-width=".21" stroke-dasharray="6 1.4 1 1.4"/>
<circle cx="124" cy="21.8" r="3" fill="#fff" stroke="#222" stroke-width=".21"/>
<path d="M145 41.8v-16.6" fill="none" stroke="#888" stroke-width=".21" stroke-dasharray="6 1.4 1 1.4"/>
<circle cx="145" cy="21.8" r="3" fill="#fff" stroke="#222" stroke-width=".21"/>
<path d="M167.5 41.8v-16.6" fill="none" stroke="#888" stroke-width=".21" stroke-dasharray="6 1.4 1 1.4"/>
<circle cx="167.5" cy="21.8" r="3" fill="#fff" stroke="#222" stroke-width=".21"/>
<path d="M190 41.8v-16.6" fill="none" stroke="#888" stroke-width=".21" stroke-dasharray="6 1.4 1 1.4"/>
<circle cx="190" cy="21.8" r="3" fill="#fff" stroke="#222" stroke-width=".21"/>
<path d="M212.5 41.8v-16.6" fill="none" stroke="#888" stroke-width=".21" stroke-dasharray="6 1.4 1 1.4"/>
<circle cx="212.5" cy="21.8" r="3" fill="#fff" stroke="#222" stroke-width=".21"/>
<path d="M235 41.8v-16.6" fill="none" stroke="#888" stroke-width=".21" stroke-dasharray="6 1.4 1 1.4"/>
<circle cx="235" cy="21.8" r="3" fill="#fff" stroke="#222" stroke-width=".21"/>
<path d="M256 41.8v-16.6" fill="none" stroke="#888" stroke-width=".21" stroke-dasharray="6 1.4 1 1.4"/>
<circle cx="256" cy="21.8" r="3" fill="#fff" stroke="#222" stroke-width=".21"/>
<g fill="none" stroke="#222" stroke-width=".21">
<path d="M122.5 27.7v12.9M122.5 34.8h135M122.5 29.3h135M124 33.3v7.3M145 33.3v7.3M167.5 33.3v7.3M190 33.3v7.3M212.5 33.3v7.3M235 33.3v7.3M256 33.3v7.3M257.5 27.7v12.9M88.2 55.7h24.3"/>
<path d="M88.2 40.8h24.3M89.7 40.8v191.2M265.5 40.8h33.3M265.5 44.5h33.3M288.3 40.8v191.2M297.3 40.8v191.2M88.2 78.3h24.3M88.2 67h24.3M88.2 89.5h24.3M88.2 119.5h24.3M88.2 104.5h24.3M88.2 130.7h24.3"/>
<path d="M88.2 154.5h24.3M88.2 142h24.3M88.2 179.5h24.3M88.2 167h24.3M88.2 192h24.3M88.2 217h24.3M88.2 204.5h24.3M88.2 232h24.3M265.5 232h33.3"/>
</g>
<g fill="none" stroke="#222" stroke-width=".3">
<path d="M90.7 39.7l-2 2.1M123.5 33.7l-2 2.1M123.5 28.2l-2 2M125 33.7l-2 2.1M146 33.7l-2 2.1M168.5 33.7l-2 2.1M191 33.7l-2 2.1M213.5 33.7l-2 2.1M236 33.7l-2 2.1M257 33.7l-2 2.1M258.5 33.7l-2 2.1M258.5 28.2l-2 2"/>
<path d="M289.3 39.7l-2 2.1M298.3 39.7l-2 2.1M90.7 54.7l-2 2.1M298.3 43.5l-2 2M90.7 77.3l-2 1.9M90.7 66l-2 2M90.7 88.5l-2 2M90.7 118.5l-2 2M90.7 103.5l-2 2M90.7 129.8l-2 2M90.7 153.5l-2 2M90.7 141l-2 2"/>
<path d="M90.7 178.5l-2 2M90.7 166l-2 2M90.7 191l-2 2M90.7 216l-2 2M90.7 203.5l-2 2M90.7 231l-2 2M289.3 231l-2 2M298.3 231l-2 2"/>
</g>
<circle cx="245.2" cy="160.8" r="6" fill="none" stroke="#a60" stroke-width=".25" stroke-dasharray="1.6 1"/>
<path d="M253 153l-3.4 3.4" fill="none" stroke="#a60" stroke-width=".21"/>
<circle cx="253" cy="153" r="3.4" fill="#fff" stroke="#a60" stroke-width=".21"/>
<path d="M244.7 157.4h16.5v2.7h-16.5z" fill="#fff"/>
<circle cx="187.5" cy="54.5" r="5" fill="none" stroke="#a60" stroke-width=".25" stroke-dasharray="1.6 1"/>
<path d="M194.5 47.5l-3.4 3.4" fill="none" stroke="#a60" stroke-width=".21"/>
<circle cx="194.5" cy="47.5" r="3.4" fill="#fff" stroke="#a60" stroke-width=".21"/>
<path d="M185.6 51.9h17.8v2.6h-17.8z" fill="#fff"/>
<g fill="none" stroke="#555" stroke-width=".21">
<path d="M306 21.8h98"/>
<circle cx="380" cy="108" r="5.5"/>
</g>
<path d="M388 103.9l-8 4.1" fill="none" stroke="#222" stroke-width=".35"/>
<path d="M303 143.5h67v12.5h-67z" fill-rule="evenodd" fill="#fff" stroke="#bbb" stroke-width=".21"/>
<path d="M306 150h12.5v1.6h-12.5z" fill-rule="evenodd" fill="#111" stroke="#111" stroke-width=".21"/>
<path d="M318.5 150h12.5v1.6h-12.5z" fill-rule="evenodd" fill="#fff" stroke="#111" stroke-width=".21"/>
<path d="M331 150h25v1.6h-25z" fill-rule="evenodd" fill="#111" stroke="#111" stroke-width=".21"/>
<path d="M10 262h400v25h-400z" fill-rule="evenodd" fill="#fff" stroke="#222" stroke-width=".35"/>
<path d="M300 262v25M358 262v25" fill="none" stroke="#222" stroke-width=".21"/>
<g font-size="4.2" fill="#111">
<text x="14" y="269.5">E-202</text>
<text x="40" y="269.5">동측 입면도 (EAST ELEVATION)</text>
</g>
<g font-size="2.8" fill="#111">
<text x="306" y="20">주요 높이 (GL=±0)</text>
<text x="306" y="80">방위·투영</text>
</g>
<g font-size="2.8" fill="#222">
<text x="305" y="269">축척 1:400 (A3)</text>
<text x="363" y="269">C-T14I</text>
</g>
<g font-size="2.6" fill="#222">
<text x="186.3" y="28.4">54000</text>
<text x="290.9" y="140" transform="rotate(-90 290.9 140)">76500</text>
</g>
<g font-size="2.5" fill="#222">
<text x="306" y="25">요소</text>
<text x="362.8" y="25">하단</text>
<text x="380.8" y="25">상단</text>
<text x="399.1" y="25">높이</text>
<text x="131.8" y="33.9">8400</text>
<text x="153.5" y="33.9">9000</text>
<text x="176" y="33.9">9000</text>
<text x="198.5" y="33.9">9000</text>
<text x="221" y="33.9">9000</text>
<text x="242.8" y="33.9">8400</text>
<text x="88.8" y="51" transform="rotate(-90 88.8 51)">6000</text>
<text x="88.8" y="64.1" transform="rotate(-90 88.8 64.1)">4500</text>
<text x="88.8" y="75.3" transform="rotate(-90 88.8 75.3)">4500</text>
<text x="88.8" y="86.6" transform="rotate(-90 88.8 86.6)">4500</text>
<text x="88.8" y="99.8" transform="rotate(-90 88.8 99.8)">6000</text>
<text x="88.8" y="114.7" transform="rotate(-90 88.8 114.7)">6000</text>
<text x="88.8" y="127.8" transform="rotate(-90 88.8 127.8)">4500</text>
<text x="88.8" y="139.1" transform="rotate(-90 88.8 139.1)">4500</text>
<text x="299.9" y="141.7" transform="rotate(-90 299.9 141.7)">75000</text>
<text x="88.8" y="151" transform="rotate(-90 88.8 151)">5000</text>
<text x="88.8" y="163.5" transform="rotate(-90 88.8 163.5)">5000</text>
<text x="88.8" y="176" transform="rotate(-90 88.8 176)">5000</text>
<text x="88.8" y="188.5" transform="rotate(-90 88.8 188.5)">5000</text>
<text x="88.8" y="201" transform="rotate(-90 88.8 201)">5000</text>
<text x="88.8" y="213.5" transform="rotate(-90 88.8 213.5)">5000</text>
<text x="88.8" y="227.2" transform="rotate(-90 88.8 227.2)">6000</text>
</g>
<g font-size="2.5" fill="#333">
<text x="306" y="29.6">15F → 지붕 상단</text>
<text x="360" y="29.6">+70.50</text>
<text x="378" y="29.6">+76.50</text>
<text x="398.3" y="29.6">6000</text>
<text x="306" y="34.1">캡슐 동</text>
<text x="360" y="34.1">+26.00</text>
<text x="378" y="34.1">+76.50</text>
<text x="396.9" y="34.1">50500</text>
<text x="306" y="38.6">튜브 FR</text>
<text x="360.8" y="38.6">-11.00</text>
<text x="378" y="38.6">+76.50</text>
<text x="396.9" y="38.6">87500</text>
<text x="306" y="43.1">튜브 M1</text>
<text x="306" y="47.6">튜브 M2</text>
<text x="360.8" y="43.1">-11.00</text>
<text x="360.8" y="47.6">-11.00</text>
<text x="378" y="43.1">+75.00</text>
<text x="378" y="47.6">+75.00</text>
<text x="396.9" y="43.1">86000</text>
<text x="396.9" y="47.6">86000</text>
<text x="306" y="52.1">튜브 PL</text>
<text x="362.1" y="52.1">-5.50</text>
<text x="378" y="52.1">+75.00</text>
<text x="396.9" y="52.1">80500</text>
<text x="306" y="56.6">튜브 T1</text>
<text x="362.1" y="56.6">-5.50</text>
<text x="378" y="56.6">+76.50</text>
<text x="396.9" y="56.6">82000</text>
</g>
<g font-size="2.5" fill="#444">
<text x="97.3" y="40">ROOF +76.500</text>
<text x="265.3" y="40">ROOF +76.500</text>
<text x="100.6" y="55">15F +70.500</text>
<text x="265.3" y="55">15F +70.500</text>
<text x="100.6" y="66.2">14F +66.000</text>
<text x="265.3" y="66.2">14F +66.000</text>
<text x="100.6" y="77.4">13F +61.500</text>
<text x="265.3" y="77.4">13F +61.500</text>
<text x="100.6" y="88.7">12F +57.000</text>
<text x="265.3" y="88.7">12F +57.000</text>
<text x="100.6" y="103.7">11F +51.000</text>
<text x="265.3" y="103.7">11F +51.000</text>
<text x="100.6" y="118.7">10F +45.000</text>
<text x="265.3" y="118.7">10F +45.000</text>
<text x="102" y="130">9F +40.500</text>
<text x="265.3" y="130">9F +40.500</text>
<text x="102" y="141.2">8F +36.000</text>
<text x="265.3" y="141.2">8F +36.000</text>
<text x="102" y="153.7">7F +31.000</text>
<text x="265.3" y="153.7">7F +31.000</text>
<text x="102" y="166.2">6F +26.000</text>
<text x="265.3" y="166.2">6F +26.000</text>
<text x="102" y="178.7">5F +21.000</text>
<text x="265.3" y="178.7">5F +21.000</text>
<text x="102" y="191.2">4F +16.000</text>
<text x="265.3" y="191.2">4F +16.000</text>
<text x="102" y="203.7">3F +11.000</text>
<text x="265.3" y="203.7">3F +11.000</text>
<text x="103.3" y="216.2">2F +6.000</text>
<text x="265.3" y="216.2">2F +6.000</text>
<text x="40" y="275.5">정면 방위 ESE 116.8° (면 법선, 진북 기준) · 건물 면에 수직 정투영 · 기준 GL = 1F FFL ±0.000 · 치수 mm</text>
</g>
<g font-size="2.5" fill="#844">
<text x="265.3" y="43.7">TUBE TOP +75.000</text>
<text x="306" y="112">굵은 외곽 폭 54610 = 건물 54000 + 돌출 부재 610 (mm)</text>
</g>
<g font-size="2.5" fill="#111">
<text x="387" y="102.9">N</text>
<text x="259.3" y="236.5">GL = 1F ±0.000</text>
</g>
<g font-size="2.3" fill="#222">
<text x="123.2" y="22.6">A</text>
<text x="144.2" y="22.6">B</text>
<text x="166.8" y="22.6">C</text>
<text x="189.1" y="22.6">D</text>
<text x="211.8" y="22.6">E</text>
<text x="234.3" y="22.6">F</text>
<text x="255.2" y="22.6">G</text>
</g>
<g font-size="2.1" fill="#222">
<text x="121.5" y="31.6">600</text>
<text x="255" y="31.6">600</text>
<text x="302.5" y="45" transform="rotate(-90 302.5 45)">1500</text>
</g>
<g font-size="2.1" fill="#a60">
<text x="188" y="53.9">D-410 · 1:100</text>
<text x="192.7" y="48.2">410</text>
<text x="251.1" y="153.8">406</text>
<text x="247" y="159.4">D-406 · 1:50</text>
</g>
<g font-size="2.1" fill="#333">
<text x="306" y="86">정면 방위 ESE 116.8° (면 법선)</text>
<text x="306" y="90.6">건물 면에 수직인 정투영</text>
<text x="306" y="95.2">보는 사람: 건물 바깥에서 건물 쪽</text>
<text x="306" y="99.8">도면 위쪽에서 진북 63.2° (1층 기준)</text>
<text x="305.4" y="148.6">0</text>
<text x="317.9" y="148.6">5</text>
<text x="329.8" y="148.6">10</text>
<text x="353.5" y="148.6">20 m</text>
</g>
<text font-size="2.1" fill="#844" x="306" y="117">(돌출: A-FACD_mullion, A-FACD_spandrel)</text>
<g font-size="2.1" fill="#555">
<text x="306" y="155.2">1:400 A3 420×297 mm 100% 인쇄 기준</text>
<text x="363" y="275">개정 R4 (V4)</text>
<text x="40" y="281">원천: A-FACD·A-STRC·A-FLOR·A-CORE-TUBE·A-VERT·A-ROOF 모델 객체. 3D에 없는 유리 패널·루버·출입구는 그리지 않음</text>
<text x="363" y="280.5">출력 2026-11-13</text>
<text x="40" y="285.2">가림 처리 벡터(숨은 선 제거). 대지 지형·지하 옹벽 미표시(모델에 없음) · 축선은 3F 모델 기둥 중심선</text>
<text x="305" y="283.5">도면집 후보 V4 · FREEZE 아님</text>
</g>
<g font-size="2.1" fill="#a33">
<text x="305" y="274.5">MODEL VERIFIED</text>
<text x="305" y="278.5">외피 접합·재료 UNRESOLVED</text>
</g>
</svg>
